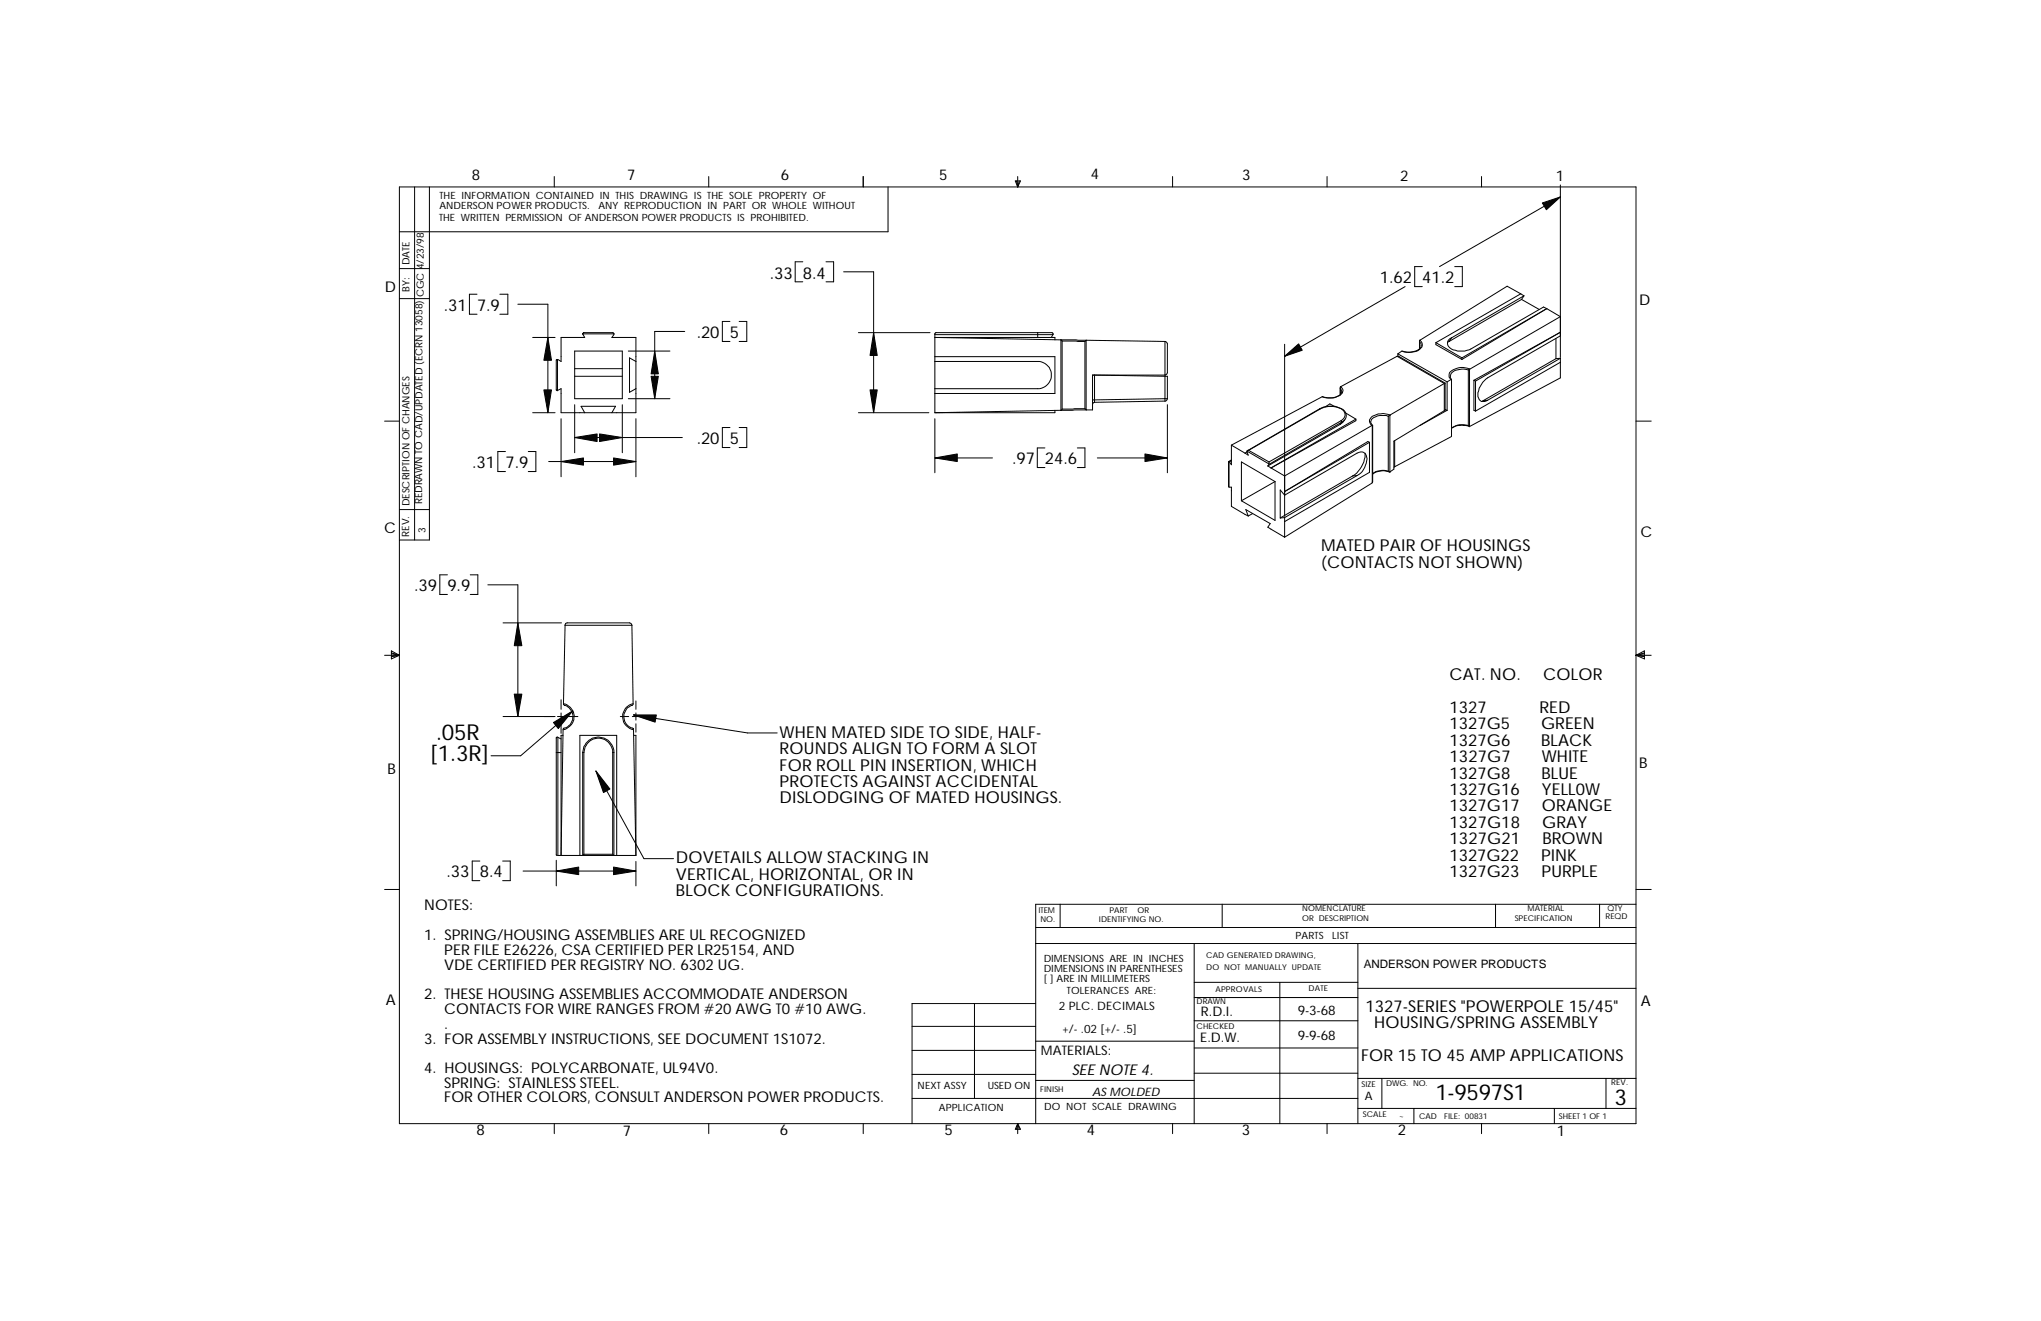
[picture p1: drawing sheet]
<svg xmlns="http://www.w3.org/2000/svg" width="432mm" height="279mm" viewBox="0 0 432 279" stroke-linecap="round" stroke-linejoin="round" font-family="sans-serif">
<g fill="none" stroke="#000" stroke-width=".21">
<path d="M84.5 39.5h261.6v198.2h-261.6zM87.7 39.5v74.7M90.8 39.5v74.7h-6.3M117.3 37.3v2.2M149.9 37.3v2.2M182.6 37.3v2.2M187.9 39.5v9.5h-103.4M214.8 38.3h1.1l-.6 1.2zM215.1 38.3l.2 1.2M215.3 37.3v2.2M215.6 38.3l-.3 1.2M248.1 37.3v2.2"/>
<path d="M280.8 37.3v2.2M313.4 37.3v2.2M330.1 39.1v36.5M84.5 56.8h6.3M169.8 55.4h-1.6v4.2h1.6M174.8 55.4h1.6v4.2h-1.6M178.5 57.5h6.3v29.8M300.9 56.4h-1.6v4.2h1.6M307.8 56.4h1.6v4.2h-1.6M330.1 41.7l-25.6 14.7M84.5 63.2h6.3M100.9 62.2h-1.6v4.3h1.6"/>
<path d="M105.7 62.2h1.7v4.3h-1.7M109.6 64.3h6.3v23M112.7 71.4h4.7M117.8 76h.1v6.6l-.2-.1zM121.6 74.3h10.1v10h-10.1zM121.6 78h10.1M121.6 79.6h10.1M123.3 70.6l.4 .8h-5v5.1l-.7-.5M123.3 70.6l.1-.2h6.3l.2 .2M123.3 70.6h6.6M129.9 70.6l-.4 .8h5v15.9h-15.8v-5.1l-.7 .3M132.9 74.3h8.8"/>
<path d="M134.5 76.5l-1.3-.8v7.3l1.3-.8M144.9 70.1h-6.4v14.2M154.4 68h-1.6v4.2h1.6M156.4 68h1.6v4.2h-1.6M181.6 70.4h15.2M197.8 76.5h21.7a2.88 2.88 0 0 1 3 2.8 2.88 2.88 0 0 1-3 2.9h-21.7M197.8 75.4h25.4v7.8h-25.4M197.8 70.8h25M219.5 70.4v1M222.8 70.8v-.2l-.2-.2h-24.6l-.2 .1v16.8M222.8 70.8l-.4 .6M223.2 71.9v-.5h-25.4l48.7 .8"/>
<path d="M224.7 72.1l-.2-.2v14.9l.2-.3M224.7 72.1l4.8 .1M224.7 72.1v14.4M229.5 72.2l.3-.2v14.7l-.3-.3M229.5 72.2v14.2M246.5 72.2l.5 .4v6.3l-.5 .4zM246.5 79.6h.5v4.7M246.5 79.6v5.2M246.5 79.6l-14.9-.3v5.8M246.5 79.3h-15.4v7.4l-33.3 .6M271.8 72.8v36.4M295.6 75.4h.3l9.8 5.6"/>
<path d="M295.6 75.4l-12 6.4M295.6 75.4l10 5.7M295.7 74.8l10.5 6M295.7 74.8v.6M297.3 60.6l-25.5 14.8M300.3 72.1v1.7M300.4 72l-.1 .3a1.13 1.13 0 0 1 .3 1.3 1.13 1.13 0 0 1-1.1 .7 3.7 3.7 0 0 1-2.7 0M300.4 72a1.17 1.17 0 0 1 .4 1.4 3.5 3.5 0 0 1-4.2 .9l-.9 .5M300.4 72h.1M303.8 72.5v.4l5.5 3.1M303.8 72.5l5.5 3.2M306.6 72.2l-.4 .2"/>
<path d="M307.1 71.5l-.5 .7M309.3 75.7v.3M310.6 78.2a4 4 0 0 0-3.6 .8l-.2 .8 .3 .5v12v-.2M310.6 78.2l.3-.1v12.2l-.3-.3M310.6 78.2v11.8M321.7 62.1l-2.8-1.6-18.5 11.5M321.7 62.1l-17.9 10.4M321.7 62.1l.7 .5M321.9 63.3l-15.3 8.9M321.9 63.3l3.7 2.1M322.4 62.6l-15.3 8.9M322.4 62.6l-.5 .7"/>
<path d="M327.2 65.3l2.9 1.7-19.1 11.1a3.9 3.9 0 0 0-4.3 .7 1.05 1.05 0 0 0 .3 1.5l-.8 .5M327.2 65.3l-.6-.4-15.5 8.9a4.5 4.5 0 0 1-3.7 .2 1.35 1.35 0 0 1-1.1-1 1.35 1.35 0 0 1 .4-1.4l.4-.1M327.2 65.3l-17.9 10.7M327.2 65.3l-17.9 10.4M329.2 75.9l-15.4 8.9M329.2 71.6v4.3M330.1 71l-15.4 8.9a3.9 3.9 0 0 0-1.9 4.3l.1 .3a1.15 1.15 0 0 0 1.8 .2M330.1 75.8v4.1l-19.1 10.3M330.1 76.6l-17.9 10.4M330.1 75.8l-15.4 8.9M330.1 75.8l-.9 .1M81.4 89.1h3.1"/>
<path d="M106.9 95.5h-1.6v4.2h1.6M111.8 95.5h1.6v4.2h-1.6M112.7 87.3h4.7M116.1 97.6h18.4M118.7 88.6v12.2M121.6 85.6v10.2M121.6 92.5h22.8M123.7 87.3l-.8-1.4h7.3l-.7 1.4M131.7 85.6v10.2M132.9 84.3h8.8M134.5 88.6v12.2M154.4 90.4h-1.6v4.3h1.6"/>
<path d="M156.4 90.4h1.6v4.3h-1.6M181.6 87.3h14.9M197.8 88.6v11.4M197.8 96.9h12.2M221.1 94.7h-1.6v4.2h1.6M223.2 86.8v.5h-25.4M227.9 94.7h1.6v4.2h-1.6M229.5 86.4l-4.8 .1M231.6 85.1l-.4 .2-.1 .3M232.2 96.9h14.8M246.5 84.8l-14.9 .3M247 84.3l-.1 .3-.4 .2"/>
<path d="M247 84.3l-15.9 .3M247 85.6v14.4M260.5 97.3l-.6 .3 .1 5.4v-5.4M260.5 94.1v4.2l-.4-.6 .4-.2M260.5 94.1l2.9 1.7M263.8 95.6l.3 .7-.7-.5M263.8 95.4v.2M263.8 95.4l4.7 2.7v-.4M263.8 95.6l-.4 .2M264.2 95.2l-.4 .2M264.2 95.2l4.3 2.5M268.2 98.6l.7 .4"/>
<path d="M279.2 86.4a5.1 5.1 0 0 1 4.9 .2 1.52 1.52 0 0 1 .7 1.5 1.52 1.52 0 0 1-1 1.2M279.2 86.4h.2M279.2 86.4l-15.3 8.9M279.4 86.4a4.5 4.5 0 0 1 4.9 .6 1.33 1.33 0 0 1-.6 2M279.4 86.4l-15.2 8.8M279.7 83.9l-19.2 10.2M282.3 85.9l-1-.5-.9 .6M283.5 82v1.5M283.5 89.7l-15.3 8.9M283.6 81.8a.66 .66 0 0 0 .2 .8 .95 .95 0 0 1-.5 1.1 4.4 4.4 0 0 1-3.6 .2M283.6 81.8a.98 .98 0 0 1 .4 1.3 3.7 3.7 0 0 1-4.3 .8M283.6 81.8h.1"/>
<path d="M283.7 89l.1 .3M283.7 89l-15.2 8.7M283.8 89.3l-15.3 8.9-.3 .4M283.8 89.3l-.3 .4M284.5 88.8l-1 .9M284.7 87.4l2.2 1.2M286.9 88.6v.4l-18 10M286.9 88.6l-18 10.4M288.8 95.8a5.7 5.7 0 0 1-2.6 4.9M289.7 93.6v6.3l-17.9 10.4M290.4 89.9v12M293.7 88.1a3.3 3.3 0 0 0-3.5 .6l-.2 .6 .3 .6v12.2"/>
<path d="M293.7 99.7a3.3 3.3 0 0 0-3.3 .5M293.7 99.7l.3 .1M293.7 88.1v11.6M294 99.8a3.7 3.7 0 0 0-3.6 .5M294 87.8a4.3 4.3 0 0 0-3.9 .5 1.07 1.07 0 0 0 .1 1.7l-18.4 10.7-2.9-1.7M294 87.8l-.3 .3M294 87.8h.1M294 87.8v12M294 99.8h.1M295.1 98.7l-.2 .1M295.1 93.2v5.5M305.6 81.1l-11.6 6.7"/>
<path d="M305.6 86.9l-10.7 6.4v5.9l-.9 .6M305.6 81.1v5.8M305.6 86.9h.1M305.7 81l-.1 .1M305.7 86.6l-.1 .3M305.7 81v5.6M305.7 86.6l.5 .2M306.2 86.8l-5.8 3.2M306.2 80.8v6M307 92.4l-11.9 6.3M310.6 90l-.4-.1a3.7 3.7 0 0 0-3.1 .6M310.8 90.2a4.2 4.2 0 0 0-3.7 .4"/>
<path d="M311.8 80.4l18.3-10.1-17.9 10.3M311.8 80.4v6.4l.4 .2M311.8 80.4l.4 .2M312.2 80.6v6.4M313.8 84.8l-.3 .1M314.7 84.7l-.9 .1M346.1 89.1h3.2M84.5 107.8h6.3M260.1 103h.4v4.1l3.6 2M264.1 109.1l-.5-1.3 5.1 2.9-.5 .8 3.6 2.1M265 108.6l-.9 .5M269.7 101.9v8.2l-7.1-4.2"/>
<path d="M269.7 101.9l-7.1-4.2v8.2M269.7 101.9l-7.1 4M271.8 109.5v4.1M271.8 109.5l-1 .1M271.8 104l17.6-10.6 .3 .2zM286.2 100.7l-15.4 8.9M287.1 100.6a4 4 0 0 0 2-4.2l-.4-.6a1.26 1.26 0 0 0-1.6 0l-15.3 8.9-1-1.1v6M287.1 100.6l-15.3 8.9M287.1 100.6l-.9 .1M290.2 102.2l-18.4 11.4M81.4 138.6h3.1M82.8 137.7l1.7 .9-1.7 .8z"/>
<path d="M82.8 138.1l1.7 .5M82.8 138.3l1.7 .3M84.5 138.6l-1.7 .3M94.7 121.6h-1.7v4.1h1.7M99.5 121.6h1.6v4.1h-1.6M103.2 123.7h6.4v27.9M106.4 131.7h12.4M119.5 132.2l-.3 16.6a2.81 2.81 0 0 1 2.2 2.8 2.81 2.81 0 0 1-2.3 2.7l-.4 26.6v-25.4h.4M119.5 132.2l.1-.3 .3-.2h13.4l.4 .5M119.5 132.2h14.2M133.7 132.2l.2 16.6a2.81 2.81 0 0 0-2.2 2.8 2.81 2.81 0 0 0 2.3 2.7l.5 26.6M346.1 138.6h3.2"/>
<path d="M346.1 138.6l1.8 .3M346.1 138.6l1.8-.9v1.7zM347.9 138.3l-1.8 .3M347.9 138.1l-1.8 .5M106.4 151.6h11M117.7 159.2h1M117.9 151.6h1.6M118 156h-.3v24.8l.2 .1M118 156l.7 .3M118 156v24.9h16.5M118.7 148v2M118.7 150.8v1.5"/>
<path d="M118.7 153.1v2M119.2 148.9l.2 .2a2.55 2.55 0 0 1 .9 4.4l-.6 .4-.4 .1-.2 .3M120.2 151.6h2.1M121.2 150.4l-11 9.5h-6.3M123.3 159.2a3.3 3.3 0 0 1 3.3-3.3 3.3 3.3 0 0 1 3.3 3.3M123.3 159.2v21.7l.2-.2M123.3 159.2h.2M123.5 159.2a3 3 0 0 1 3.1-3.1 3 3 0 0 1 3 3.1M123.5 159.2v21.5M129.6 159.2h.3M129.6 159.2v21.5M129.9 159.2v21.7l-.3-.2"/>
<path d="M131.2 151.6h1.8M133.8 151.6h1.5M133.9 148.9l-.1 .3a2.51 2.51 0 0 0-1.8 2.4 2.51 2.51 0 0 0 1.9 2.4l.1 .3M134 151.2l24.2 3.8h6.2M134.1 155.5h.4v25.4M134.5 148.3v1.7M134.5 150.8v1.5M134.5 153.1v1.8M136.1 151.6h1.7M126.1 163.1l10.1 18.5h6.3M81.4 188.1h3.1M101.5 182.1h-1.6v4.2h1.6"/>
<path d="M106.3 182.1h1.6v4.2h-1.6M110.7 184.2h23.8M117.7 181.9v5.5M122.7 180.9v-25.4h7.8v25.4M123.5 180.7h6.1M134.5 182.2v5.2M219.1 199.6h127M219.1 196.2h127M224.3 191.3v4.9M252.6 199.6v38.1M258.6 191.3v4.9M287.3 199.6v38.1"/>
<path d="M316.4 191.3v4.9M338.4 191.3v4.9M346.1 191.3h-127v46.4M346.1 188.1h3.2M193 217.1h26.1M206.2 212.3v20M219.1 212.3h-26.1v25.4M252.6 215.9h34.7M252.6 211h34.7M252.6 207.8h34.7M270.8 207.8v29.9M287.3 209h58.8"/>
<path d="M117.3 237.7v2.1M149.9 237.7v2.1M182.6 237.7v2.1M193 232.3h94.3M193 222.2h26.1M193 227.2h26.1M215.3 237.7v2.1M215.3 237.7l.6 1.1h-1.1zM215.3 237.7l-.2 1.1M215.3 237.7l.3 1.1M219.1 228.5h33.5M219.1 220.2h33.5"/>
<path d="M248.1 237.7v2.1M252.6 227h34.7M252.6 221.7h34.7M280.8 237.7v2.1M287.3 234.4h58.8M287.3 228.1h58.8M292.4 228.1v6.3M299.1 234.4v3.3M313.4 237.7v2.1M328.8 234.4v3.3M339.8 228.1v6.3"/>
</g>
<g fill="#000" stroke="#000" stroke-width=".21">
<path d="M326.3 42.9l3.8-1.2-2.9 2.7z" fill-rule="evenodd"/>
<path d="M115.9 71.4l.8 4.8h-1.6z" fill-rule="evenodd"/>
<path d="M138.5 74.3l.8 4.8h-1.5z" fill-rule="evenodd"/>
<path d="M184.8 70.4l.8 4.8h-1.5z" fill-rule="evenodd"/>
<path d="M271.8 75.4l2.9-2.7 .8 1.4z" fill-rule="evenodd"/>
<path d="M115.1 82.5h1.6l-.8 4.8z" fill-rule="evenodd"/>
<path d="M118.7 97.6l4.7-.7v1.5z" fill-rule="evenodd"/>
<path d="M121.6 92.5l4.7-.7v1.6z" fill-rule="evenodd"/>
<path d="M126.8 91.8l4.9 .7-4.9 .9z" fill-rule="evenodd"/>
<path d="M129.8 96.9l4.7 .7-4.7 .8z" fill-rule="evenodd"/>
<path d="M137.8 79.6h1.5l-.8 4.7z" fill-rule="evenodd"/>
<path d="M184.1 82.5h1.5l-.8 4.8z" fill-rule="evenodd"/>
<path d="M197.8 96.9l4.7-.9v1.6z" fill-rule="evenodd"/>
<path d="M242.2 96l4.8 .9-4.8 .7z" fill-rule="evenodd"/>
<path d="M109.6 131.7l.8 4.9h-1.6z" fill-rule="evenodd"/>
<path d="M108.8 146.8h1.6l-.8 4.8z" fill-rule="evenodd"/>
<path d="M117.1 152.8l4.1-2.4-3.1 3.7z" fill-rule="evenodd"/>
<path d="M134 151.2h4.9l-.3 1.5z" fill-rule="evenodd"/>
<path d="M126.1 163.1l2.9 3.8-1.3 .7z" fill-rule="evenodd"/>
<path d="M117.7 184.2l4.7-.8v1.6z" fill-rule="evenodd"/>
<path d="M129.8 183.4l4.7 .8-4.7 .8z" fill-rule="evenodd"/>
</g>
<g font-size="4.7">
<text x="91" y="161">[1.3R]</text>
<text x="92.3" y="156.5">.05R</text>
<text x="303.7" y="232.6">1-9597S1</text>
<text x="341.5" y="233.7">3</text>
</g>
<g font-size="3.5">
<text x="162.9" y="58.9">.33</text>
<text x="169.8" y="58.9">8.4</text>
<text x="291.9" y="59.9">1.62</text>
<text x="300.9" y="59.9">41.2</text>
<text x="93.9" y="65.8">.31</text>
<text x="100.9" y="65.8">7.9</text>
<text x="147.4" y="71.5">.20</text>
<text x="154.4" y="71.5">5</text>
<text x="147.4" y="94">.20</text>
<text x="154.4" y="94">5</text>
<text x="99.9" y="99.1">.31</text>
<text x="106.9" y="99.1">7.9</text>
<text x="214.1" y="98.2">.97</text>
<text x="221.1" y="98.2">24.6</text>
<text x="279.5" y="116.6">MATED PAIR OF HOUSINGS</text>
<text x="87.6" y="125.1">.39</text>
<text x="94.7" y="125.1">9.9</text>
<text x="279.5" y="120.1">(CONTACTS NOT SHOWN)</text>
<text x="306.7" y="143.8">CAT. NO.</text>
<text x="326.5" y="143.8">COLOR</text>
<text x="306.7" y="150.8">1327</text>
<text x="306.7" y="154.3">1327G5</text>
<text x="325.7" y="150.8">RED</text>
<text x="326" y="154.3">GREEN</text>
<text x="164.9" y="156">WHEN MATED SIDE TO SIDE, HALF-</text>
<text x="164.9" y="159.5">ROUNDS ALIGN TO FORM A SLOT</text>
<text x="306.7" y="157.7">1327G6</text>
<text x="306.7" y="161.2">1327G7</text>
<text x="326.1" y="157.7">BLACK</text>
<text x="326.2" y="161.2">WHITE</text>
<text x="164.9" y="163">FOR ROLL PIN INSERTION, WHICH</text>
<text x="164.9" y="166.5">PROTECTS AGAINST ACCIDENTAL</text>
<text x="306.7" y="164.7">1327G8</text>
<text x="326.1" y="164.7">BLUE</text>
<text x="164.9" y="169.9">DISLODGING OF MATED HOUSINGS.</text>
<text x="306.7" y="168.1">1327G16</text>
<text x="306.7" y="171.6">1327G17</text>
<text x="326.2" y="168.1">YELL0W</text>
<text x="326.2" y="171.6">ORANGE</text>
<text x="306.7" y="175.1">1327G18</text>
<text x="306.7" y="178.6">1327G21</text>
<text x="326.3" y="175.1">GRAY</text>
<text x="326.3" y="178.6">BROWN</text>
<text x="94.5" y="185.6">.33</text>
<text x="101.5" y="185.6">8.4</text>
<text x="143" y="182.6">DOVETAILS ALLOW STACKING IN</text>
<text x="306.7" y="182">1327G22</text>
<text x="306.7" y="185.5">1327G23</text>
<text x="326" y="182">PINK</text>
<text x="326.2" y="185.5">PURPLE</text>
<text x="143" y="186.1">VERTICAL, HORIZONTAL, OR IN</text>
<text x="143" y="189.6">BLOCK CONFIGURATIONS.</text>
<text x="288.9" y="214">1327-SERIES &quot;POWERPOLE 15/45&quot;</text>
<text x="290.7" y="217.5">HOUSING/SPRING ASSEMBLY</text>
<text x="288" y="224.5">FOR 15 TO 45 AMP APPLICATIONS</text>
</g>
<g font-size="3.1">
<text x="99.8" y="38">8</text>
<text x="132.7" y="38.1">7</text>
<text x="165.2" y="38.1">6</text>
<text x="198.7" y="38.1">5</text>
<text x="230.8" y="37.9">4</text>
<text x="262.8" y="38.1">3</text>
<text x="296.2" y="38.3">2</text>
<text x="329.2" y="38.3">1</text>
<text x="81.4" y="61.7">D</text>
<text x="346.8" y="64.6">D</text>
<text x="81.3" y="112.7">C</text>
<text x="347" y="113.5">C</text>
<text x="82" y="163.7">B</text>
<text x="346.8" y="162.4">B</text>
<text x="89.7" y="192.5">NOTES:</text>
<text x="89.7" y="198.8">1. SPRING/HOUSING ASSEMBLIES ARE UL RECOGNIZED</text>
<text x="94" y="201.9">PER FILE E26226, CSA CERTIFIED PER LR25154, AND</text>
<text x="94" y="205.1">VDE CERTIFIED PER REGISTRY NO. 6302 UG.</text>
<text x="81.6" y="212.5">A</text>
<text x="89.7" y="211.3">2. THESE HOUSING ASSEMBLIES ACCOMMODATE ANDERSON</text>
<text x="94" y="214.5">CONTACTS FOR WIRE RANGES FROM #20 AWG T0 #10 AWG.</text>
<text x="347.1" y="212.7">A</text>
<text x="89.7" y="220.7">3. FOR ASSEMBLY INSTRUCTIONS, SEE DOCUMENT 1S1072.</text>
<text x="94" y="217.6">.</text>
<text x="89.7" y="227">4. HOUSINGS: POLYCARBONATE, UL94V0.</text>
<text x="226.7" y="227.4">SEE NOTE 4.</text>
<text x="94" y="230.1">SPRING: STAINLESS STEEL.</text>
<text x="94" y="233.2">FOR OTHER COLORS, CONSULT ANDERSON POWER PRODUCTS.</text>
<text x="100.8" y="240.1">8</text>
<text x="131.7" y="240.2">7</text>
<text x="165" y="240.1">6</text>
<text x="199.8" y="240.1">5</text>
<text x="230" y="240.1">4</text>
<text x="262.7" y="240">3</text>
<text x="295.7" y="240.1">2</text>
<text x="329.4" y="240.2">1</text>
</g>
<g font-size="2.8">
<text x="254.1" y="215">R.D.I.</text>
<text x="274.6" y="214.7">9-3-68</text>
<text x="253.9" y="220.5">E.D.W.</text>
<text x="274.6" y="220">9-9-68</text>
<text x="220.2" y="223.1">MATERIALS:</text>
</g>
<g font-size="2.5">
<text x="288.5" y="204.8">ANDERSON POWER PRODUCTS</text>
<text x="224" y="213.6">2 PLC. DECIMALS</text>
<text x="224.7" y="218.5">+/- .02 [+/- .5]</text>
<text x="231.1" y="231.7">AS MOLDED</text>
<text x="288.7" y="232.6">A</text>
</g>
<g font-size="2.1">
<text x="93" y="42">THE INFORMATION CONTAINED IN THIS DRAWING IS THE SOLE PROPERTY OF</text>
<text x="92.9" y="46.7">THE WRITTEN PERMISSION OF ANDERSON POWER PRODUCTS IS PROHIBITED.</text>
<text x="93" y="44.3">ANDERSON POWER PRODUCTS.</text>
<text x="126.6" y="44.3">ANY REPRODUCTION IN PART OR WHOLE WITHOUT</text>
<text x="86.6" y="56.1" transform="rotate(-90 86.6 56.1)">DATE</text>
<text x="86.6" y="61.7" transform="rotate(-90 86.6 61.7)">BY:</text>
<text x="89.7" y="62.9" transform="rotate(-90 89.7 62.9)">CGC 4/23/98</text>
<text x="86.6" y="107.1" transform="rotate(-90 86.6 107.1)">DESCRIPTION OF CHANGES</text>
<text x="89.3" y="106.7" transform="rotate(-90 89.3 106.7)">REDRAWN TO CAD/UPDATED (ECRN 13058)</text>
<text x="86.5" y="113.5" transform="rotate(-90 86.5 113.5)">REV.</text>
<text x="90" y="112.8" transform="rotate(-90 90 112.8)">3</text>
<text x="220.8" y="203.4">DIMENSIONS ARE IN INCHES</text>
<text x="274.1" y="198.5">PARTS</text>
<text x="281.8" y="198.5">LIST</text>
<text x="220.8" y="205.5">DIMENSIONS IN PARENTHESES</text>
<text x="220.8" y="207.6">[ ] ARE IN MILLIMETERS</text>
<text x="225.7" y="210.2">TOLERANCES ARE:</text>
<text x="194.1" y="230.3">NEXT ASSY</text>
<text x="209" y="230.3">USED ON</text>
<text x="198.6" y="235">APPLICATION</text>
<text x="220.9" y="234.8">DO NOT SCALE DRAWING</text>
</g>
<g font-size="1.7">
<text x="219.7" y="193">ITEM</text>
<text x="220.1" y="195">NO.</text>
<text x="232.5" y="195">IDENTIFYING NO.</text>
<text x="234.7" y="193">PART</text>
<text x="240.7" y="193">OR</text>
<text x="275.5" y="192.6">NOMENCLATURE</text>
<text x="275.5" y="194.7">OR DESCRIPTION</text>
<text x="320.5" y="194.7">SPECIFICATION</text>
<text x="323.2" y="192.7">MATERIAL</text>
<text x="339.7" y="194.5">REQD</text>
<text x="340.1" y="192.6">QTY</text>
<text x="255.2" y="202.6">CAD GENERATED DRAWING,</text>
<text x="255.2" y="205.1">DO NOT MANUALLY UPDATE</text>
<text x="257.1" y="209.7">APPROVALS</text>
<text x="276.9" y="209.6">DATE</text>
<text x="253.2" y="212.4">DRAWN</text>
<text x="253.2" y="217.6">CHECKED</text>
<text x="220" y="230.9">FINISH</text>
<text x="288" y="230">SIZE</text>
<text x="293.3" y="229.8">DWG. NO.</text>
<text x="340.9" y="229.5">REV.</text>
<text x="288.3" y="236.2">SCALE</text>
<text x="296" y="236.6">~</text>
<text x="300.2" y="236.7">CAD</text>
<text x="305.5" y="236.7">FILE: 00831</text>
<text x="329.8" y="236.7">SHEET 1 OF 1</text>
</g>
</svg>
